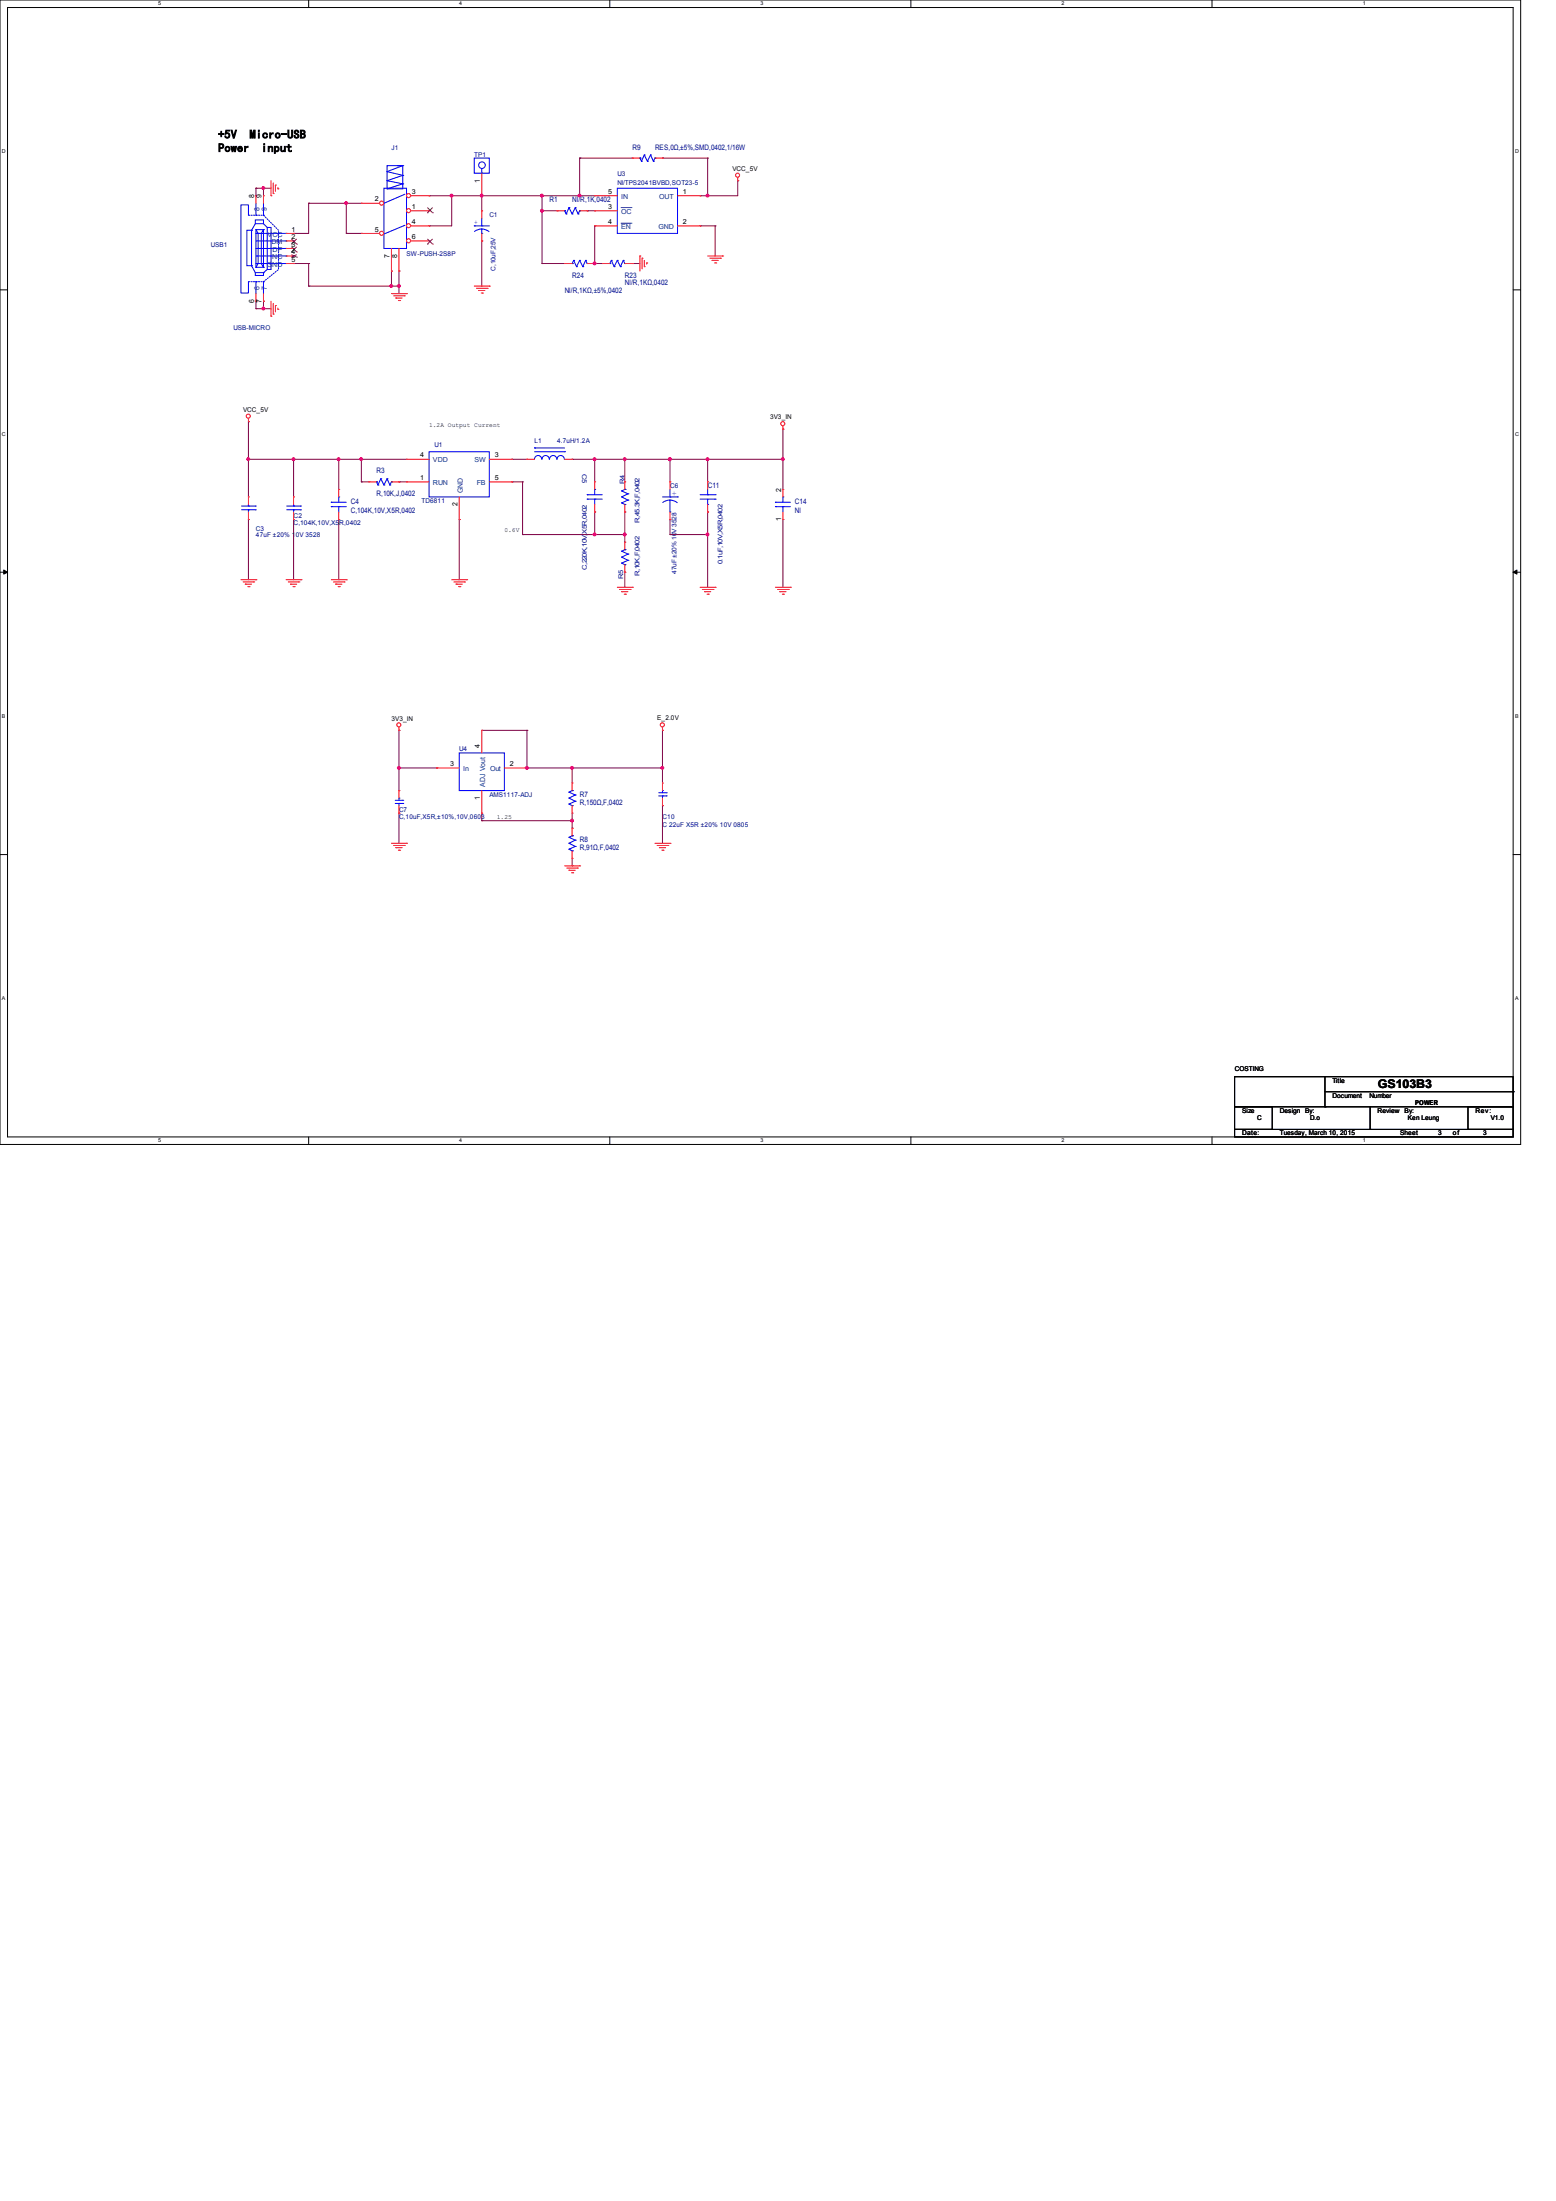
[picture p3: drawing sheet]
<svg xmlns="http://www.w3.org/2000/svg" width="210mm" height="297mm" viewBox="0 0 210 297" stroke-linecap="round" stroke-linejoin="round" font-family="sans-serif">
<path d="M0 0h205.2v154.4h-205.2zM1 1h203.2v152.4h-203.2z" fill="none" stroke="#000" stroke-width=".13"/>
<g fill="#fff">
<path d="M21.3 .1h.4v.8h-.4z"/>
<path d="M21.3 153.5h.4v.8h-.4z"/>
</g>
<path d="M41.7 0v1M41.7 153.4v1" fill="none" stroke="#000" stroke-width=".13"/>
<g fill="#fff">
<path d="M62 .1h.4v.8h-.4z"/>
<path d="M62 153.5h.4v.8h-.4z"/>
</g>
<path d="M82.3 0v1M82.3 153.4v1" fill="none" stroke="#000" stroke-width=".13"/>
<g fill="#fff">
<path d="M102.6 .1h.4v.8h-.4z"/>
<path d="M102.6 153.5h.4v.8h-.4z"/>
</g>
<path d="M122.9 0v1M122.9 153.4v1" fill="none" stroke="#000" stroke-width=".13"/>
<g fill="#fff">
<path d="M143.3 .1h.3v.8h-.3z"/>
<path d="M143.3 153.5h.3v.8h-.3z"/>
</g>
<path d="M163.6 0v1M163.6 153.4v1" fill="none" stroke="#000" stroke-width=".13"/>
<g fill="#fff">
<path d="M183.9 .1h.4v.8h-.4z"/>
<path d="M183.9 153.5h.4v.8h-.4z"/>
<path d="M.3 20.1h.5v.8h-.5z"/>
<path d="M204.5 20.1h.5v.8h-.5z"/>
<path d="M.3 58.2h.5v.8h-.5z"/>
<path d="M204.5 58.2h.5v.8h-.5z"/>
</g>
<path d="M0 39.1h1M204.2 39.1h1" fill="none" stroke="#000" stroke-width=".13"/>
<g fill="#fff">
<path d="M.3 96.3h.4v.8h-.4z"/>
<path d="M204.5 96.3h.4v.8h-.4z"/>
</g>
<path d="M0 77.2h1M204.2 77.2h1" fill="none" stroke="#000" stroke-width=".13"/>
<path d="M.5 76.9l.5 .3-.5 .3zM204.2 77.2l.5-.3v.6z" fill="#000" stroke="#000" stroke-width=".13"/>
<g fill="#fff">
<path d="M.3 134.4h.4v.8h-.4z"/>
<path d="M204.5 134.4h.4v.8h-.4z"/>
</g>
<path d="M0 115.3h1M204.2 115.3h1M166.6 145.3h37.6v4.1h-37.6zM166.6 149.4h5.1v3h-5.1zM166.6 152.4h37.6v1h-37.6zM178.8 149.4h.1M178.8 145.3v4.1M178.8 147.3h25.4M184.9 152.4h.1M184.9 149.4v3M198.1 149.4h6.1v3h-6.1zM204.2 147.3h.1" fill="none" stroke="#000" stroke-width=".13"/>
<g fill="none" stroke="#800040" stroke-width=".13">
<path d="M34.5 25.4h.1M34.5 25.4h2.1M34.5 25.4v1M35.6 25.4h.1M35.6 25.4v1M39.6 31.5h.1M39.6 35.6h.1M39.6 35.6h2.1M41.7 35.6h.1M41.7 27.4h.1M41.7 38.6h.1M41.7 27.4v4.1h-2.1"/>
<path d="M41.7 35.6v3M41.7 27.4h7.1M41.7 38.6h12.1M46.7 31.5h.1M46.7 27.4h.1M46.7 31.5h2.1M46.7 27.4v4.1M52.8 38.6h.1M52.8 36.6h.1M52.8 36.6v2M53.8 38.6h.1M53.8 36.6h.1"/>
<path d="M53.8 36.6v3M57.9 26.4h.1M57.9 30.5h.1M57.9 26.4h22.4M61 26.4h.1M61 26.4v4.1h-3.1M65 26.4h.1M65 32.5h.1M65 26.4v2M65 32.5v6.1M73.2 28.4h.1M73.2 26.4h.1"/>
<path d="M73.2 35.6h.1M73.2 35.6h3M73.2 28.4h2M73.2 26.4v9.2M78.2 26.4h.1M78.2 21.3h.1M78.2 21.3h7.1M78.2 21.3v5.1M79.2 28.4h.1M79.2 28.4h1.1M80.3 30.5h.1M80.3 35.6h.1"/>
<path d="M80.3 30.5v5.1M80.3 35.6h1M85.3 35.6h.1M85.3 35.6h1.1M89.4 21.3h.1M89.4 21.3h6.1M94.5 30.5h.1M94.5 26.4h.1M94.5 30.5h2M95.5 26.4h.1M95.5 21.3h.1M95.5 21.3v5.1"/>
<path d="M96.5 30.5h.1M96.5 30.5v4M99.6 24.4h.1M99.6 24.4v2h-5.1M33.5 56.9h.1M33.5 56.9v10.2M34.5 40.6h.1M34.5 41.7h.1M34.5 41.7h2.1M34.5 40.6v1.1M35.6 40.6h.1M35.6 41.7h.1"/>
<path d="M35.6 40.6v1.1M105.7 57.9h.1M105.7 57.9v8.1M33.5 62h.1M33.5 70.1h.1M33.5 62h21.4M33.5 70.1v8.1M39.6 62h.1M39.6 70.1h.1M39.6 62v5.1M39.6 70.1v8.1M45.7 62h.1"/>
<path d="M45.7 70.1h.1M45.7 62v4M45.7 70.1v8.1M48.8 65h.1M48.8 62h.1M48.8 65h1M48.8 62v3M53.8 65h.1M53.8 65h1.1M62 70.1h.1M62 70.1v8.1M69.1 65h.1"/>
<path d="M69.1 62h.1M69.1 65h1.4M69.1 62h2M70.5 65h.1M70.5 72.1h.1M70.5 72.1h13.8M70.5 65v7.1M77.2 62h.1M77.2 62h28.5M80.3 72.1h.1M80.3 62h.1M80.3 69.1h.1"/>
<path d="M80.3 62v3M80.3 69.1v3M84.3 72.1h.1M84.3 69.1h.1M84.3 62h.1M84.3 77.2h.1M84.3 62v3M84.3 69.1v4.1M84.3 77.2v2M90.4 62h.1M90.4 70.1h.1M90.4 72.1h.1"/>
<path d="M90.4 72.1h5.1M90.4 62v3M90.4 70.1v2M95.5 72.1h.1M95.5 62h.1M95.5 69.1h.1M95.5 62v3M95.5 69.1v10.1M105.7 70.1h.1M105.7 62h.1M105.7 70.1v9.1M53.8 98.6h.1"/>
<path d="M53.8 98.6v8.1M65 98.6h.1M65 98.6h6.1M71.1 98.6h.1M71.1 98.6v5M89.4 98.6h.1M89.4 98.6v7.1M53.8 103.6h.1M53.8 109.7h.1M53.8 109.7v4.1M53.8 103.6h5.1M65 110.7h.1"/>
<path d="M65 109.7v1M65 110.7h12.2M71.1 103.6h.1M71.1 103.6h18.3M77.2 103.6h.1M77.2 110.7h.1M77.2 111.8h.1M77.2 116.8h.1M77.2 103.6v2.1M77.2 109.7v2.1M77.2 115.8v1M89.4 103.6h.1"/>
<path d="M89.4 108.7h.1M89.4 108.7v5.1"/>
</g>
<g fill="#f0f" stroke="#f0f" stroke-width=".13">
<circle cx="48.7" cy="62" r=".19"/>
<circle cx="84.3" cy="72.1" r=".19"/>
<circle cx="95.5" cy="72.1" r=".19"/>
<circle cx="39.6" cy="62" r=".19"/>
<circle cx="45.7" cy="62" r=".19"/>
<circle cx="80.2" cy="72.1" r=".19"/>
<circle cx="90.4" cy="62" r=".19"/>
<circle cx="84.3" cy="62" r=".19"/>
<circle cx="80.2" cy="62" r=".19"/>
<circle cx="95.5" cy="62" r=".19"/>
<circle cx="35.5" cy="25.4" r=".19"/>
<circle cx="35.5" cy="41.6" r=".19"/>
<circle cx="78.2" cy="26.4" r=".19"/>
<circle cx="95.5" cy="26.4" r=".19"/>
<circle cx="80.2" cy="35.5" r=".19"/>
<circle cx="73.1" cy="28.4" r=".19"/>
<circle cx="105.6" cy="62" r=".19"/>
<circle cx="33.5" cy="62" r=".19"/>
<circle cx="73.1" cy="26.4" r=".19"/>
<circle cx="65" cy="26.4" r=".19"/>
<circle cx="60.9" cy="26.4" r=".19"/>
<circle cx="46.7" cy="27.4" r=".19"/>
<circle cx="53.8" cy="38.6" r=".19"/>
<circle cx="52.8" cy="38.6" r=".19"/>
<circle cx="53.8" cy="103.6" r=".19"/>
<circle cx="77.2" cy="103.6" r=".19"/>
<circle cx="89.4" cy="103.6" r=".19"/>
<circle cx="77.2" cy="110.7" r=".19"/>
<circle cx="71.1" cy="103.6" r=".19"/>
</g>
<g fill="none" stroke="#f00" stroke-width=".13">
<path d="M34.5 26.4h.1M34.5 26.4v1M34.5 39.6v1M35.6 26.4h.1M35.6 26.4v1M35.6 39.6v1M36.6 26.4h.1M36.6 24.4v2M36.9 26.1h.1M36.9 24.7v1.4M37.2 25h.1M37.2 25v.8"/>
<path d="M37.5 25.5h.1M37.5 25.3v.2M38.6 34.5h1M38.6 31.5h1M38.6 32.5h1M38.6 33.5h1M38.6 35.6h1M39.6 31.5h.1M39.6 32.5h.1M39.6 33.5h.1M39.6 34.5h.1M39.6 35.6h.1"/>
<path d="M52.8 39.6h2.1M53.1 39.9h1.5M54.6 39.9h.1M54.9 39.6h.1M64 38.6h2M64.3 38.9h1.4M64.6 39.2h.1M64.6 39.2h.8M64.9 39.5h.2M65 28.4h.1M65 32.5h.1M65 26.4h.1"/>
<path d="M65 23.4v3M65 28.4v1.1M65 31.5v1M65.1 39.5h.1M65.7 38.9h.1M66 38.6h.1M75.2 28.4h.1M75.2 28.4h1M76.2 35.6h.1M76.2 35.6h1M78.2 28.4h1M79.2 28.4h.1"/>
<path d="M79.2 35.6h1.1M80.3 35.6h.1M80.3 28.4h.1M80.3 30.5h.1M80.3 26.4h.1M80.3 26.4h3M80.3 30.5h3M80.3 28.4h3M81.3 35.6h.1M81.3 35.6h1M84.3 35.6h1M85.3 35.6h.1"/>
<path d="M85.3 21.3h.1M85.3 21.3h1.1M86.4 34.5h.1M86.4 34.5v2.1M86.7 34.8h.1M86.7 34.8v1.5M87 36h.1M87 35.1v.9M87.3 35.5h.1M87.3 35.5v.1M88.4 21.3h1M89.4 21.3h.1"/>
<path d="M91.4 26.4h3.1M91.4 30.5h3.1M94.5 26.4h.1M94.5 30.5h.1M95.5 34.5h2M95.8 34.8h1.4M96.1 35.1h.1M96.1 35.1h.8M96.4 35.5h.2M96.6 35.5h.1M97.2 34.8h.1M97.5 34.5h.1"/>
<path d="M99.6 24.4h.1M99.6 24v.4M33.5 56.9h.1M33.5 56.5v.4M34.5 40.6h.1M35.6 40.6h.1M36.6 42.7h.1M36.6 40.6v2.1M36.9 42.4h.1M36.9 40.9v1.5M37.2 41.2h.1M37.2 41.2v.9"/>
<path d="M37.5 41.7h.1M37.5 41.6v.1M53.4 40.2h.1M53.4 40.2h.9M53.8 40.6h.1M53.9 40.6h.1M105.7 57.9h.1M105.7 57.5v.4M32.5 78.2h2M32.8 78.5h1.4M33.1 78.8h.1M33.1 78.8h.9"/>
<path d="M33.4 79.2h.2M33.5 67.1h.1M33.5 70.1h.1M33.5 67.1v1M33.5 69.1v1M33.6 79.2h.1M34.2 78.5h.1M34.5 78.2h.1M38.6 78.2h2M38.9 78.5h1.4M39.2 78.8h.1M39.2 78.8h.8"/>
<path d="M39.5 79.2h.2M39.6 67.1h.1M39.6 70.1h.1M39.6 67.1v1M39.6 69.1v1M39.7 79.2h.1M40.3 78.5h.1M40.6 78.2h.1M44.7 78.2h2M45 78.5h1.4M45.3 78.8h.1M45.3 78.8h.8"/>
<path d="M45.6 79.2h.2M45.7 70.1h.1M45.7 66h.1M45.7 66v1.1M45.7 69.1v1M45.8 79.2h.1M46.4 78.5h.1M46.7 78.2h.1M49.8 65h.1M49.8 65h1M52.8 65h1M53.8 65h.1"/>
<path d="M54.9 65h.1M54.9 62h.1M54.9 65h3M54.9 62h3M61 78.2h2M61.3 78.5h1.4M61.6 78.8h.1M61.6 78.8h.8M61.9 79.2h.2M62 70.1h.1M62 67.1v3M62.1 79.2h.1"/>
<path d="M62.7 78.5h.1M63 78.2h.1M66 65h3.1M66 62h3.1M69.1 62h.1M69.1 65h.1M80.3 69.1h.1M80.3 65h.1M80.3 65v1M80.3 68.1v1M83.3 79.2h2M83.6 79.5h1.4"/>
<path d="M83.9 79.8h.1M83.9 79.8h.9M84.3 77.2h.1M84.3 73.2h.1M84.3 69.1h.1M84.3 65h.1M84.3 65v1M84.3 68.1v1M84.3 73.2v1M84.3 76.2v1M85 79.5h.1M85.3 79.2h.1"/>
<path d="M90.4 65h.1M90.4 70.1h.1M90.4 65v1M90.4 69.1v1M94.5 79.2h2M94.8 79.5h1.4M95.1 79.8h.1M95.1 79.8h.8M95.5 65h.1M95.5 69.1h.1M95.5 65v1M95.5 68.1v1"/>
<path d="M96.2 79.5h.1M96.5 79.2h.1M104.6 79.2h2.1M104.9 79.5h1.5M105.2 79.8h.1M105.2 79.8h.9M105.7 70.1h.1M105.7 66h.1M105.7 66v1.1M105.7 69.1v1M106.4 79.5h.1M106.7 79.2h.1"/>
<path d="M53.8 98.6h.1M53.8 98.1v.5M65 98.6h.1M65 98.6v3M84.2 80.2h.2M84.4 80.2h.1M89.4 98.6h.1M89.4 98.1v.5M95.4 80.2h.2M95.6 80.2h.1M105.6 80.2h.1M105.7 80.2h.1"/>
<path d="M52.8 113.8h2.1M53.1 114.1h1.5M53.4 114.4h.1M53.4 114.4h.9M53.8 114.7h.1M53.8 109.7h.1M53.8 106.7h.1M53.8 106.7v1M53.8 108.7v1M53.9 114.7h.1M54.6 114.1h.1M54.9 113.8h.1"/>
<path d="M58.9 103.6h.1M58.9 103.6h3.1M65 109.7h.1M65 106.7v3M68.1 103.6h3M71.1 103.6h.1M76.2 116.8h2M76.5 117.1h1.4M76.8 117.4h.1M76.8 117.4h.8M77.1 117.8h.2M77.2 109.7h.1"/>
<path d="M77.2 105.7h.1M77.2 115.8h.1M77.2 111.8h.1M77.2 105.7v1M77.2 108.7v1M77.2 111.8v1M77.2 114.8v1M77.3 117.8h.1M77.9 117.1h.1M78.2 116.8h.1M88.4 113.8h2M88.7 114.1h1.4"/>
<path d="M89 114.4h.1M89 114.4h.8M89.3 114.7h.2M89.4 108.7h.1M89.4 105.7h.1M89.4 105.7v1M89.4 107.7v1M89.5 114.7h.1M90.1 114.1h.1M90.4 113.8h.1"/>
<circle cx="99.5" cy="23.6" r=".28"/>
<circle cx="33.5" cy="56.2" r=".28"/>
<circle cx="105.6" cy="57.2" r=".28"/>
<circle cx="53.8" cy="97.8" r=".28"/>
<circle cx="89.4" cy="97.8" r=".28"/>
</g>
<g fill="none" stroke="#00f" stroke-width=".13">
<path d="M33.3 31.1h.7v4.8h-.7zM33.5 29v-1.4h-1v11.9h1v-1.5M34 31.1h.1M34 35.9h.1M34 35.9l.5 .9M34.5 36.8h1.1v.4h-1.1zM34.5 29.7h1.1v.5h-1.1zM34.5 30.2l-.5 .9M34.5 31h1.1v5.1h-1.1zM34.5 31h.1M34.5 36.1h.1M34.5 29h.1"/>
<path d="M34.5 38h.1M34.5 31l.3 .5M34.5 31.5h4.1M34.5 32.5h4.1M34.5 33.5h4.1M34.5 34.5h4.1M34.5 35.6h4.1M34.5 27.4v1.6M34.5 38v1.6M34.8 31.5h.5v4.1h-.5zM34.8 35.6l-.3 .5M35.3 35.6l.3 .5"/>
<path d="M35.6 31h.1M35.6 36.1h.1M35.6 36.8h.1M35.6 29h.1M35.6 38h.1M35.6 31l-.3 .5M35.6 30.2l.5 .5M35.6 27.4v1.6M35.6 38v1.6M36.1 30.7h.5v5.7h-.5zM36.1 30.7h.1M36.1 36.4l-.5 .4"/>
<path d="M38.6 31.5h.1M38.6 32.5h.1M38.6 33.5h.1M38.6 34.5h.1M38.6 35.6h.1M51.8 25.4h3.1v8.1h-3.1zM52.2 22.4h2.2v3.1h-2.2zM52.2 24.4h.1M52.2 23.2h.1M52.2 24.4l2.2 .4M52.2 23.2l2.2 .5M53.6 22.4h.1"/>
<path d="M53.6 22.4h.5M54.4 24.8h.1M54.4 23.7h.1M54.4 22.4h.1M54.4 24.8l-2.2 .7M54.4 23.7l-2.2 .7M54.4 22.4l-2.2 .8M54.7 26.2l-2.9 1.2M54.7 30.4l-2.9 1.2M64 21.3h2v2.1h-2zM64 30.5h.1M64 30.5h2"/>
<path d="M65 31.5h.1M65 30.5h.1M65 30.9l-.5 .1-.5 .2M65 30.9l.5 .1 .5 .3M65 23.4h.1M65 22.8v.6M65 29.5v1M65 30.9v.6M76.2 28.4h.1M76.2 28.4l.2 .5M76.4 28.9h.1M76.8 28h.1"/>
<path d="M76.8 28l.4 .9M76.8 28l-.4 .9M77.2 35.6h.1M77.2 28.9h.1M77.4 35.1h.1M77.4 35.1l.4 .9M77.4 35.1l-.2 .5M77.6 28h.1M77.6 28l.4 .9M77.6 28l-.4 .9M77.8 36h.1M78 28.9h.1"/>
<path d="M78.2 35.1h.1M78.2 28.4h.1M78.2 35.1l-.4 .9M78.2 35.1l.5 .9M78.2 28.4l-.2 .5M78.7 36h.1M79 35.1h.1M79 35.1l-.3 .9M79 35.1l.2 .5M79.2 35.6h.1M82.3 35.6h.1M82.5 35.1h.1"/>
<path d="M82.5 35.1l.4 .9M82.5 35.1l-.2 .5M82.9 36h.1M83.3 25.4h8.1v6.1h-8.1zM83.3 35.1h.1M83.3 35.1l-.4 .9M83.3 35.1l.4 .9M83.7 36h.1M84.1 35.1h.1M84.1 35.1l-.4 .9M84.1 35.1l.2 .5M84.3 35.6h.1"/>
<path d="M86.4 21.3h.1M86.4 21.3l.2 .5M86.6 21.8h.1M87 20.9h.1M87 20.9l.4 .9M87 20.9l-.4 .9M87.4 21.8h.1M87.8 20.9h.1M87.8 20.9l.4 .9M87.8 20.9l-.4 .9M88.2 21.8h.1M88.4 21.3h.1"/>
<path d="M88.4 21.3l-.2 .5M32.6 68.8h1.9M32.6 68.3h1.9M33.5 68.3h.1M33.5 68.8h.1M33.5 68.1v.2M33.5 68.8v.3M34.5 68.8h.1M34.5 68.3h.1M38.7 68.8h1.9M38.7 68.3h1.9M39.6 68.3h.1"/>
<path d="M39.6 68.8h.1M39.6 68.1v.2M39.6 68.8v.3M40.6 68.8h.1M40.6 68.3h.1M44.7 67.8h.1M44.7 68.4h.1M44.7 67.8h2M44.7 68.4h2M45.7 67.1h.1M45.7 68.4h.1M45.7 67.1v.7"/>
<path d="M45.7 68.4v.7M50.8 65h.1M50.8 65l.2 .4M51 65.4h.1M51.4 64.6h.1M51.4 64.6l.4 .8M51.4 64.6l-.4 .8M51.8 65.4h.1M52.2 64.6h.1M52.2 64.6l.4 .8M52.2 64.6l-.4 .8M52.6 65.4h.1"/>
<path d="M52.8 65h.1M52.8 65l-.2 .4M57.9 61h8.1v6.1h-8.1zM79.2 66.8h.1M79.2 67.4h.1M79.2 67.4h2.1M79.2 66.8h2.1M80.3 66h.1M80.3 67.4h.1M80.3 66v.8M80.3 67.4v.7M83.9 76h.1"/>
<path d="M83.9 75.2h.1M83.9 74.4h.1M83.9 67.9h.1M83.9 67.1h.1M83.9 66.3h.1M83.9 76l.4 .2M83.9 75.2l.9 .4M83.9 74.4l.9 .4M83.9 67.9l.4 .2M83.9 67.1l.9 .4M83.9 66.3l.9 .3M84.3 74.2h.1"/>
<path d="M84.3 76.2h.1M84.3 66h.1M84.3 68.1h.1M84.3 74.2l-.4 .2M84.3 66l-.4 .3M84.8 74.8h.1M84.8 75.6h.1M84.8 66.6h.1M84.8 67.5h.1M84.8 74.8l-.9 .4M84.8 75.6l-.9 .4M84.8 66.6l-.9 .5"/>
<path d="M84.8 67.5l-.9 .4M89.4 67.1h2M90.4 69.1h.1M90.4 67.1h.1M90.4 67.5l.5 .1 .5 .2M90.4 67.5l-.5 .1-.5 .2M90.4 66v1.1M90.4 67.5v1.6M91.4 67.1h.1M94.5 67.4h2M94.5 66.8h2M95.5 68.1h.1"/>
<path d="M95.5 66.8h.1M95.5 66v.8M95.5 67.4v.7M96.5 67.4h.1M96.5 66.8h.1M104.6 67.8h.1M104.6 68.4h.1M104.6 67.8h2.1M104.6 68.4h2.1M105.7 67.1h.1M105.7 68.4h.1M105.7 67.1v.7"/>
<path d="M105.7 68.4v.7M53.3 108.4h1.1M53.3 108h1.1M53.8 107.7h.1M53.8 108.4h.1M53.8 107.7v.3M53.8 108.4v.3M54.4 108.4h.1M54.4 108h.1M62 101.6h6.1v5.1h-6.1zM76.8 108.5h.1M76.8 107.7h.1"/>
<path d="M76.8 106.9h.1M76.8 114.6h.1M76.8 113.8h.1M76.8 113h.1M76.8 108.5l.4 .2M76.8 107.7l.8 .4M76.8 106.9l.8 .4M76.8 114.6l.4 .2M76.8 113.8l.8 .4M76.8 113l.8 .4M77.2 106.7h.1M77.2 108.7h.1"/>
<path d="M77.2 112.8h.1M77.2 114.8h.1M77.2 106.7l-.4 .2M77.2 112.8l-.4 .2M77.6 107.3h.1M77.6 108.1h.1M77.6 113.4h.1M77.6 114.2h.1M77.6 107.3l-.8 .4M77.6 108.1l-.8 .4M77.6 113.4l-.8 .4M77.6 114.2l-.8 .4"/>
<path d="M88.9 107.4h1M88.9 107h1M89.4 106.7h.1M89.4 107.4h.1M89.4 106.7v.3M89.4 107.4v.3M89.9 107.4h.1M89.9 107h.1"/>
<circle cx="65" cy="22.3" r=".44"/>
</g>
<path d="M33.5 29h2.1l2 2.1v4.7M33.5 38h2.1l2-1.6v-.6" fill="none" stroke="#00f" stroke-width=".13" stroke-dasharray=".2 .2"/>
<path d="M39.3 32.9h.1M39.3 34h.1M39.3 34.7h.1M39.3 32.2l.7 .7M39.3 33.3l.7 .7M39.3 34.4l.7 .3M40 32.9h.1M40 34h.1M40 34.7h.1M40 32.2l-.7 .7M40 33.3l-.7 .7M40 34.4l-.7 .3" fill="none" stroke="#804000" stroke-width=".13"/>
<path d="M83.8 28h1.4M83.8 30.1h1.4M85.2 28h.1M85.2 30.1h.1" fill="none" stroke="#004080" stroke-width=".13"/>
<circle cx="51.5" cy="27.4" r=".28" fill="#fff" stroke="#f00" stroke-width=".13"/>
<path d="M48.8 27.4h.1M48.8 27.4h2.4" fill="none" stroke="#f00" stroke-width=".13"/>
<circle cx="55.1" cy="26.4" r=".28" fill="#fff" stroke="#f00" stroke-width=".13"/>
<path d="M55.5 26.4h2.4M57.9 26.4h.1" fill="none" stroke="#f00" stroke-width=".13"/>
<circle cx="55.1" cy="28.4" r=".28" fill="#fff" stroke="#f00" stroke-width=".13"/>
<path d="M55.5 28.4h2.4M57.9 28.4h.1" fill="none" stroke="#f00" stroke-width=".13"/>
<path d="M57.7 28.7h.1M57.7 28l.7 .7M58.4 28.7h.1M58.4 28l-.7 .7" fill="none" stroke="#804000" stroke-width=".13"/>
<circle cx="51.5" cy="31.5" r=".28" fill="#fff" stroke="#f00" stroke-width=".13"/>
<path d="M48.8 31.5h.1M48.8 31.5h2.4" fill="none" stroke="#f00" stroke-width=".13"/>
<circle cx="55.1" cy="30.5" r=".28" fill="#fff" stroke="#f00" stroke-width=".13"/>
<path d="M55.5 30.5h2.4M57.9 30.5h.1" fill="none" stroke="#f00" stroke-width=".13"/>
<circle cx="55.1" cy="32.5" r=".28" fill="#fff" stroke="#f00" stroke-width=".13"/>
<path d="M52.8 36.6h.1M52.8 33.5v3.1M53.8 36.6h.1M53.8 33.5v3.1M55.5 32.5h2.4M57.9 32.5h.1M71.1 62h.1M71.1 62h1M76.2 62h1M77.2 62h.1" fill="none" stroke="#f00" stroke-width=".13"/>
<path d="M57.7 32.9h.1M57.7 32.2l.7 .7M58.4 32.9h.1M58.4 32.2l-.7 .7" fill="none" stroke="#804000" stroke-width=".13"/>
<path d="M72.1 60.5h.1M72.1 61h4.1M72.1 60.5h4.1M73.1 62a.49 .49 0 0 0-.5-.5 .49 .49 0 0 0-.5 .5M74.1 62a.49 .49 0 0 0-.5-.5 .49 .49 0 0 0-.4 .5M75.1 62a.49 .49 0 0 0-.4-.5 .49 .49 0 0 0-.5 .5M76.2 62a.49 .49 0 0 0-.5-.5 .49 .49 0 0 0-.5 .5M76.2 61h.1" fill="none" stroke="#00f" stroke-width=".13"/>
<g fill="#f0f" stroke="#f0f" stroke-width=".13">
<circle cx="48.7" cy="62" r=".19"/>
<circle cx="84.3" cy="72.1" r=".19"/>
<circle cx="95.5" cy="72.1" r=".19"/>
<circle cx="39.6" cy="62" r=".19"/>
<circle cx="45.7" cy="62" r=".19"/>
<circle cx="80.2" cy="72.1" r=".19"/>
<circle cx="90.4" cy="62" r=".19"/>
<circle cx="84.3" cy="62" r=".19"/>
<circle cx="80.2" cy="62" r=".19"/>
<circle cx="95.5" cy="62" r=".19"/>
<circle cx="35.5" cy="25.4" r=".19"/>
<circle cx="35.5" cy="41.6" r=".19"/>
<circle cx="78.2" cy="26.4" r=".19"/>
<circle cx="95.5" cy="26.4" r=".19"/>
<circle cx="80.2" cy="35.5" r=".19"/>
<circle cx="73.1" cy="28.4" r=".19"/>
<circle cx="105.6" cy="62" r=".19"/>
<circle cx="33.5" cy="62" r=".19"/>
<circle cx="73.1" cy="26.4" r=".19"/>
<circle cx="65" cy="26.4" r=".19"/>
<circle cx="60.9" cy="26.4" r=".19"/>
<circle cx="46.7" cy="27.4" r=".19"/>
<circle cx="53.8" cy="38.6" r=".19"/>
<circle cx="52.8" cy="38.6" r=".19"/>
<circle cx="53.8" cy="103.6" r=".19"/>
<circle cx="77.2" cy="103.6" r=".19"/>
<circle cx="89.4" cy="103.6" r=".19"/>
<circle cx="77.2" cy="110.7" r=".19"/>
<circle cx="71.1" cy="103.6" r=".19"/>
</g>
<g font-size="1.6">
<text x="29.5" y="18.7">+5V</text>
<text x="29.5" y="20.5">Power</text>
<text x="33.7" y="18.7">Micro-USB</text>
<text x="35.3" y="20.5">input</text>
<text x="185.9" y="146.8">GS103B3</text>
</g>
<g font-size="1" fill="#000080">
<text x="85.4" y="20.2">R9</text>
<text x="88.4" y="20.2">RES,0Ω,±5%,SMD,0402,1/16W</text>
<text x="74.2" y="27.3">R1</text>
<text x="77.2" y="27.3">Nl/R,1K,0402</text>
<text x="76.2" y="39.5">Nl/R,1KΩ,±5%,0402</text>
<text x="77.2" y="37.5">R24</text>
<text x="84.3" y="37.5">R23</text>
<text x="84.3" y="38.5">Nl/R,1KΩ,0402</text>
<text x="50.8" y="63.9">R3</text>
<text x="95.5" y="65.9">C11</text>
<text x="47.3" y="67.9">C4</text>
<text x="47.3" y="69.3">C,104K,10V,X5R,0402</text>
<text x="50.8" y="66.9">R,10K,J,0402</text>
<text x="107.3" y="67.9">C14</text>
<text x="107.3" y="69.3">Nl</text>
<text x="78.2" y="107.6">R7</text>
<text x="78.2" y="108.6">R,150Ω,F,0402</text>
<text x="78.2" y="113.7">R8</text>
<text x="78.2" y="114.7">R,91Ω,F,0402</text>
</g>
<g font-size="1">
<text x="34.3" y="26.7" transform="rotate(-90 34.3 26.7)">8</text>
<text x="35.3" y="26.7" transform="rotate(-90 35.3 26.7)">9</text>
<text x="64.8" y="24.6" transform="rotate(-90 64.8 24.6)">1</text>
<text x="52.6" y="34.8" transform="rotate(-90 52.6 34.8)">7</text>
<text x="53.6" y="34.8" transform="rotate(-90 53.6 34.8)">8</text>
<text x="34.3" y="40.9" transform="rotate(-90 34.3 40.9)">6</text>
<text x="35.3" y="40.9" transform="rotate(-90 35.3 40.9)">7</text>
<text x="61.7" y="68.3" transform="rotate(-90 61.7 68.3)">2</text>
<text x="105.4" y="70.4" transform="rotate(-90 105.4 70.4)">1</text>
<text x="105.4" y="66.3" transform="rotate(-90 105.4 66.3)">2</text>
<text x="64.8" y="100.9" transform="rotate(-90 64.8 100.9)">4</text>
<text x="64.8" y="107.9" transform="rotate(-90 64.8 107.9)">1</text>
</g>
<g font-size="1" fill="#004080">
<text x="35" y="28.5" transform="rotate(-90 35 28.5)">8</text>
<text x="36" y="28.5" transform="rotate(-90 36 28.5)">9</text>
<text x="35" y="39.1" transform="rotate(-90 35 39.1)">6</text>
<text x="36" y="39.1" transform="rotate(-90 36 39.1)">7</text>
<text x="62.5" y="66.5" transform="rotate(-90 62.5 66.5)">GND</text>
<text x="65.5" y="106.2" transform="rotate(-90 65.5 106.2)">ADJ Vout</text>
</g>
<text font-size="1" fill="#00f" x="90.7" y="66.9">+</text>
<g font-size=".9" fill="#000080">
<text x="52.8" y="20.2">J1</text>
<text x="64" y="21.1">TP1</text>
<text x="83.3" y="23.7">U3</text>
<text x="66" y="29.3">C1</text>
<text x="83.3" y="25">Nl/TPS2041BVBD,SOT23-5</text>
<text x="28.5" y="33.3">USB1</text>
<text x="54.9" y="34.5">SW-PUSH-2S8P</text>
<text x="66.9" y="36.6" transform="rotate(-90 66.9 36.6)">C,10uF,25V</text>
<text x="31.5" y="44.5">USB-MICRO</text>
<text x="72.1" y="59.7">L1</text>
<text x="75.2" y="59.7">4.7uH/1.2A</text>
<text x="58.6" y="60.3">U1</text>
<text x="78.6" y="64" transform="rotate(90 78.6 64)">C5</text>
<text x="84.3" y="65.3" transform="rotate(-90 84.3 65.3)">R4</text>
<text x="90.4" y="65.8">C6</text>
<text x="34.5" y="71.6">C3</text>
<text x="39.6" y="69.9">C2</text>
<text x="39.6" y="70.9">C,104K,10V,X5R,0402</text>
<text x="56.9" y="67.9">TD6811</text>
<text x="86.3" y="70.5" transform="rotate(-90 86.3 70.5)">R,45.3K,F,0402</text>
<text x="34.5" y="72.5">47uF ±20% 10V 3528</text>
<text x="79.2" y="76.9" transform="rotate(-90 79.2 76.9)">C,220K,10V,X5R,0402</text>
<text x="86.3" y="77.7" transform="rotate(-90 86.3 77.7)">R,10K,F,0402</text>
<text x="91.3" y="77.4" transform="rotate(-90 91.3 77.4)">47uF ±20% 10V 3528</text>
<text x="97.5" y="76.1" transform="rotate(-90 97.5 76.1)">0.1uF,10V,X5R,0402</text>
<text x="84.1" y="78.1" transform="rotate(-90 84.1 78.1)">R5</text>
<text x="62" y="101.4">U4</text>
<text x="66" y="107.5">AMS1117-ADJ</text>
<text x="53.9" y="109.5">C7</text>
<text x="53.9" y="110.5">C,10uF,X5R,±10%,10V,0603</text>
<text x="89.4" y="110.5">C10</text>
<text x="89.4" y="111.5">C 22uF X5R ±20% 10V 0805</text>
</g>
<g font-size=".9">
<text x="98.9" y="23.1">VCC_5V</text>
<text x="50.6" y="27.2">2</text>
<text x="55.6" y="26.2">3</text>
<text x="55.6" y="28.2">1</text>
<text x="82.1" y="28.2">3</text>
<text x="82.1" y="26.2">5</text>
<text x="92.2" y="26.2">1</text>
<text x="39.3" y="31.2">1</text>
<text x="39.3" y="32.3">2</text>
<text x="39.3" y="33.3">3</text>
<text x="39.3" y="34.3">4</text>
<text x="39.3" y="35.3">5</text>
<text x="50.6" y="31.2">5</text>
<text x="55.6" y="30.2">4</text>
<text x="55.6" y="32.3">6</text>
<text x="82.1" y="30.2">4</text>
<text x="92.2" y="30.2">2</text>
<text x="32.8" y="55.6">VCC_5V</text>
<text x="103.9" y="56.5">3V3_IN</text>
<text x="56.7" y="64.8">1</text>
<text x="56.7" y="61.7">4</text>
<text x="66.8" y="61.7">3</text>
<text x="66.8" y="64.8">5</text>
<text x="52.8" y="97.3">3V3_IN</text>
<text x="88.7" y="97.1">E_2.0V</text>
<text x="60.8" y="103.4">3</text>
<text x="68.8" y="103.4">2</text>
<text x="166.6" y="144.6">COSTING</text>
<text x="179.8" y="146.1">Title</text>
<text x="179.8" y="148.1">Document</text>
<text x="184.8" y="148.1">Number</text>
<text x="191" y="149.1">POWER</text>
<text x="167.6" y="150.2">Size</text>
<text x="167.6" y="153.2">Date:</text>
<text x="169.7" y="151.2">C</text>
<text x="172.7" y="150.2">Design</text>
<text x="172.7" y="153.2">Tuesday, March 10, 2015</text>
<text x="176.2" y="150.2">By:</text>
<text x="176.8" y="151.2">D.o</text>
<text x="185.9" y="150.2">Review</text>
<text x="189" y="153.2">Sheet</text>
<text x="189.6" y="150.2">By:</text>
<text x="190" y="151.2">Ken Leung</text>
<text x="194.1" y="153.2">3</text>
<text x="196.1" y="153.2">of</text>
<text x="199.1" y="150.2">Rev:</text>
<text x="200.2" y="153.2">3</text>
<text x="201.2" y="151.2">V1.0</text>
</g>
<g font-size=".9" fill="#004080">
<text x="83.8" y="28.9">OC</text>
<text x="83.8" y="26.8">IN</text>
<text x="89" y="26.8">OUT</text>
<text x="36" y="36">GND</text>
<text x="36.1" y="31.9">VCC</text>
<text x="36.6" y="32.9">DM</text>
<text x="36.8" y="35">NC</text>
<text x="36.8" y="34">DP</text>
<text x="83.8" y="30.9">EN</text>
<text x="88.9" y="30.9">GND</text>
<text x="58.4" y="65.4">RUN</text>
<text x="58.4" y="62.4">VDD</text>
<text x="64" y="62.4">SW</text>
<text x="64.4" y="65.4">FB</text>
<text x="62.5" y="104.1">In</text>
<text x="66.1" y="104.1">Out</text>
</g>
<text font-size=".8" fill="#00f" x="64" y="30.2">+</text>
<g font-size=".8">
<text x="57.9" y="57.6">1.2A Output Current</text>
<text x="68.1" y="71.8">0.6V</text>
<text x="67.1" y="110.4">1.25</text>
</g>
<g font-size=".7">
<text x="21.3" y=".7">5</text>
<text x="62" y=".7">4</text>
<text x="102.6" y=".7">3</text>
<text x="143.3" y=".7">2</text>
<text x="183.9" y=".7">1</text>
<text x=".3" y="20.7">D</text>
<text x="204.5" y="20.7">D</text>
<text x=".3" y="58.8">C</text>
<text x="204.5" y="58.8">C</text>
<text x=".3" y="96.9">B</text>
<text x="204.5" y="96.9">B</text>
<text x=".3" y="135">A</text>
<text x="204.5" y="135">A</text>
<text x="21.3" y="154.2">5</text>
<text x="62" y="154.2">4</text>
<text x="102.6" y="154.2">3</text>
<text x="143.3" y="154.2">2</text>
<text x="183.9" y="154.2">1</text>
</g>
</svg>
